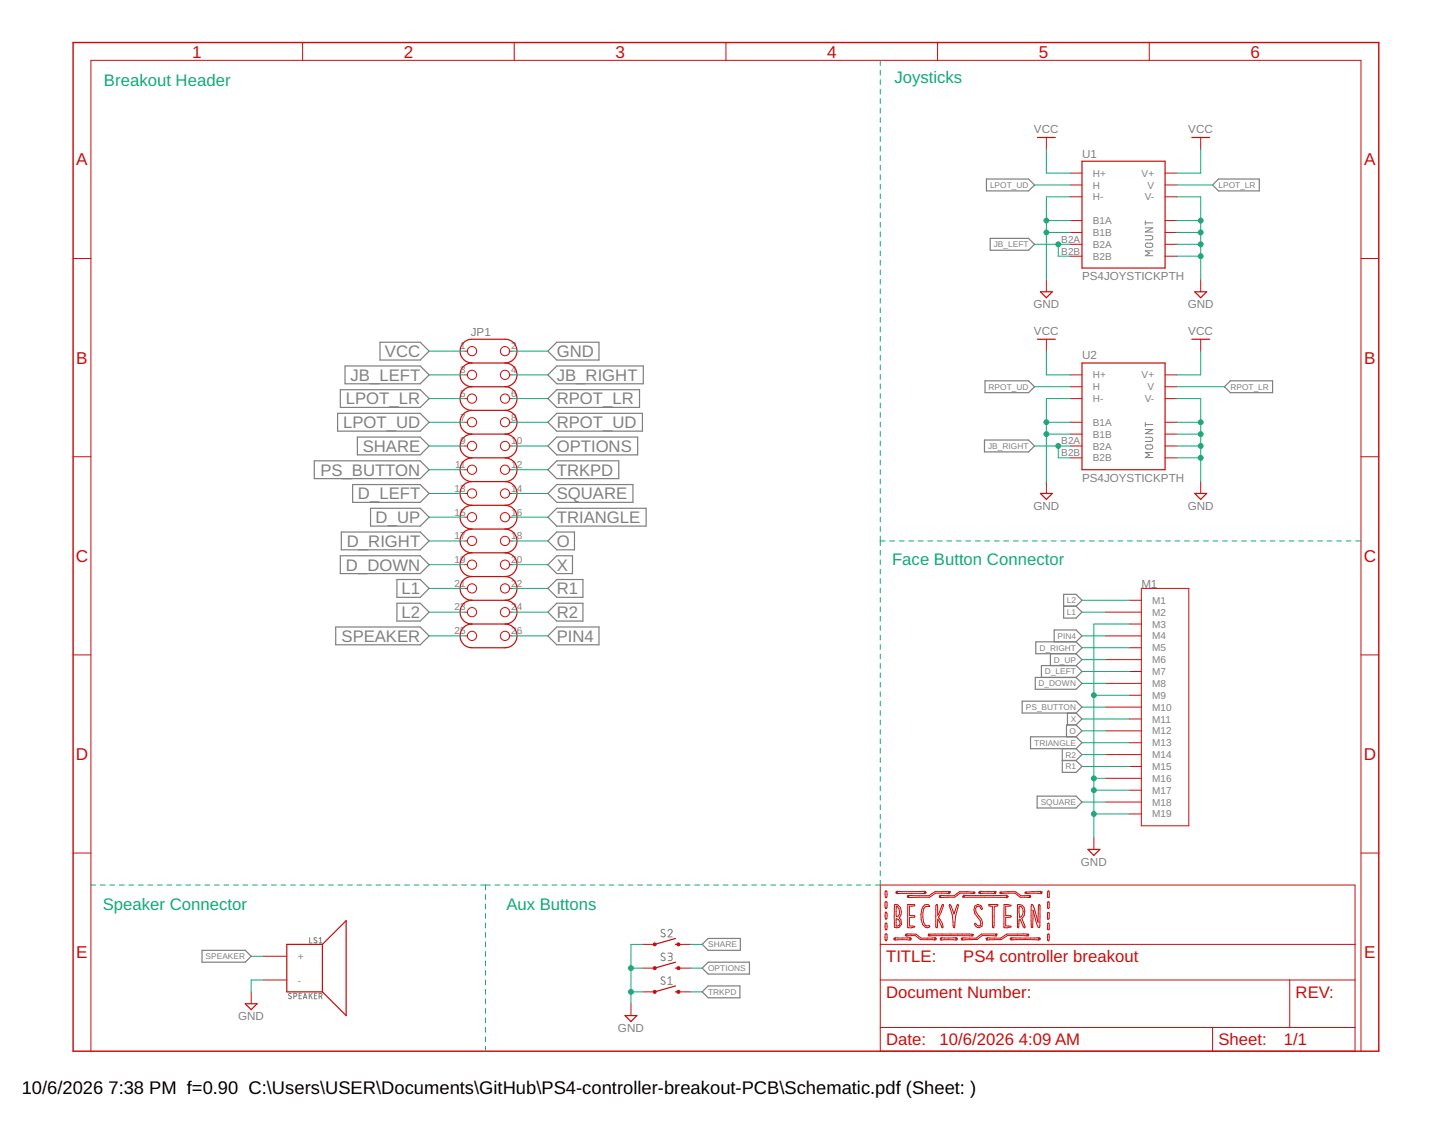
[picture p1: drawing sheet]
<svg xmlns="http://www.w3.org/2000/svg" width="279mm" height="216mm" viewBox="0 0 279 216" stroke-linecap="round" stroke-linejoin="round" font-family="sans-serif">
<g fill="none" stroke="#808080" stroke-width=".19">
<path d="M220.5 45.4h1.1a.4 .4 0 0 1 .4 .4 .4 .4 0 0 1-.4 .4h-1.1M220.5 43.9h1.5l-1.5 .8h1.5M220.5 42.9h1.5M220.5 42.5v.8M220.7 46.9l.9-.1a.4 .4 0 0 1 .4 .4 .4 .4 0 0 1-.4 .4l-.9-.1-.2-.3zM222 48.3h-1.5l.8 .5-.8 .5h1.5M220.5 84.2h1.1a.4 .4 0 0 1 .4 .4 .4 .4 0 0 1-.4 .4h-1.1M220.5 81.4v.8M220.5 82.7h1.5l-1.5 .8h1.5M220.5 81.8h1.5M220.7 85.8l.9-.1a.4 .4 0 0 1 .4 .4 .4 .4 0 0 1-.4 .4l-.9-.1-.2-.3zM222 87.1h-1.5l.8 .5-.8 .5h1.5"/>
<path d="M128 179.1l-.2-.1a.34 .34 0 0 0-.4 .1 .34 .34 0 0 0 .1 .5l.4 .2a.34 .34 0 0 1 .1 .5 .34 .34 0 0 1-.4 .1l-.3-.1M128.6 179.3a.4 .4 0 0 1 .6-.3 .4 .4 0 0 1 .1 .6l-.7 .8h.8M56.1 191.4l-.3-.1-.2 .2 .4 .4a.28 .28 0 0 1 0 .5 .28 .28 0 0 1-.5-.2M56.6 191.9l.5-.1v-.4l-.5-.1v1.1M57.6 191.8h.4M58.1 191.3h-.5v1.1h.5M58.4 192.4l.3-1.1 .4 1.1M58.5 192.1h.5M59.5 191.3v1.1M59.6 180.6v1h.5M59.8 191.7l.3 .7M60.1 191.3l-.6 .6"/>
<path d="M60.5 191.8h.4M61 180.7l-.4-.1-.1 .2 .4 .4a.28 .28 0 0 1 0 .4 .28 .28 0 0 1-.4-.1M61 191.3h-.5v1.1h.5M61.4 191.9h.3M61.4 181.6h.6M61.4 180.8l.3-.2v1M61.7 191.9l.3-.2v-.3l-.6-.1v1.1M61.8 191.9l.2 .5M128 188.3a.36 .36 0 0 0-.6-.1 .36 .36 0 0 0 .1 .5l.4 .3a.34 .34 0 0 1 .1 .4 .34 .34 0 0 1-.4 .2l-.3-.2M128 183.7l-.2-.1a.34 .34 0 0 0-.4 .1 .34 .34 0 0 0 .1 .5l.4 .2a.34 .34 0 0 1 .1 .5 .34 .34 0 0 1-.4 .1l-.3-.2M128.6 183.6h.7l.1 .2-.1 .4h-.5M128.6 188.4l.4-.3v1.5"/>
<path d="M128.6 189.6h.8M129 184.2a.4 .4 0 0 1 .4 .4 .4 .4 0 0 1-.4 .4h-.4"/>
</g>
<g fill="none" stroke="#808080" stroke-width=".23">
<path d="M189.9 34.5h8.2l1.1 1.1-1.1 1.2h-8.2zM233.5 35.6l1.1-1.1h7.9v2.3h-7.9zM190.7 45.9h7.4l1.1 1.2-1.1 1.1h-7.4zM65 79.6h15.9l1.7 1.7-1.7 1.7h-15.9zM65.5 75.1h15.4l1.7 1.7-1.7 1.7h-15.4zM66.4 70.5h14.5l1.7 1.7-1.7 1.7h-14.5zM73.2 65.9h7.7l1.7 1.7-1.7 1.7h-7.7zM105.5 76.8l1.7-1.7h15.9v3.4h-15.9zM105.5 72.2l1.7-1.7h16.7v3.4h-16.7zM105.5 67.6l1.7-1.7h8.1v3.4h-8.1zM189.7 73.3h8.4l1.1 1.2-1.1 1.1h-8.4zM235.8 74.5l1.1-1.2h8.1v2.3h-8.1z"/>
<path d="M60.5 88.8h20.4l1.7 1.7-1.7 1.7h-20.4zM67.9 93.3h13l1.7 1.7-1.7 1.8h-13zM68.8 84.2h12.1l1.7 1.7-1.7 1.7h-12.1zM71.4 97.9h9.5l1.7 1.7-1.7 1.7h-9.5zM105.5 81.3l1.7-1.7h16.5v3.4h-16.5zM105.5 99.6l1.7-1.7h17.2v3.4h-17.2zM105.5 90.5l1.7-1.7h11.9v3.4h-11.9zM107.2 93.3h14.7v3.5h-14.7l-1.7-1.8zM107.2 84.2h15.6v3.4h-15.6l-1.7-1.7zM189.6 84.8h8.5l1.1 1.1-1.1 1.1h-8.5zM65.5 107h15.4l1.7 1.8-1.7 1.7h-15.4zM65.7 102.5h15.2l1.7 1.7-1.7 1.7h-15.2z"/>
<path d="M76.4 111.6h4.5l1.7 1.7-1.7 1.7h-4.5zM76.4 116.2h4.5l1.7 1.7-1.7 1.7h-4.5zM105.5 113.3l1.7-1.7h5v3.4h-5zM105.5 104.2l1.7-1.7h3.4v3.4h-3.4zM107.2 116.2h5v3.4h-5l-1.7-1.7zM107.2 107h3v3.5h-3l-1.7-1.7zM204.8 114.5h2.4l1.1 1.1-1.1 1.2 1.1 1.1-1.1 1.1h-2.4zM204.8 116.8h2.4M64.6 120.8h16.3l1.7 1.7-1.7 1.7h-16.3zM105.5 122.5l1.7-1.7h8.1v3.4h-8.1zM196.8 135h10.4l1.1 1.2-1.1 1.1h-10.4zM199.3 130.5h7.9l1.1 1.1-1.1 1.2h-7.9z"/>
<path d="M202.3 125.9v2.3M203 123.6v-2.3h4.2l1.1 1.2-1.1 1.1M205.5 137.3v2.3M207.2 139.6l1.1 1.2-1.1 1.1M207.2 139.6h-1.8v2.3M207.2 128.2l1.1 1.1-1.1 1.2M207.2 128.2h-6.7v2.3M207.2 125.9l1.1 1.1-1.1 1.2M207.2 123.6h-7.7v2.3h7.7M207.2 123.6l1.1 1.2-1.1 1.1M207.2 137.3l1.1 1.2-1.1 1.1M199.7 153.3h7.5l1.1 1.2-1.1 1.1h-7.5z"/>
<path d="M204.6 144.2v4.6h2.6l1.1-1.2-1.1-1.1M204.6 146.5h2.6M207.2 144.2l1.1 1.1-1.1 1.2M207.2 141.9h-8.8v2.3h8.8M207.2 141.9l1.1 1.1-1.1 1.2M38.9 183h8.3l1.2 1.2-1.2 1.1h-8.3zM135.2 191l1.2-1.1h6.1v2.3h-6.1zM135.2 186.5l1.2-1.2h7.9v2.3h-7.9zM135.2 181.9l1.2-1.2h6.2v2.3h-6.2z"/>
</g>
<g fill="none" stroke="#c90d0c" stroke-width=".23">
<path d="M199.8 26.5h3.4M208.3 31.1h16v20.5h-16zM229.5 26.5h3.4M200.3 56.2h2.3l-1.1 1.1zM230.1 56.2h2.2l-1.1 1.1zM90.9 69.9a2.29 2.29 0 0 1-2.3-2.3 2.29 2.29 0 0 1 2.3-2.3h6.4a2.29 2.29 0 0 1 2.3 2.3 2.29 2.29 0 0 1-2.3 2.3M90.9 69.9a2.29 2.29 0 0 0-2.3 2.3 2.29 2.29 0 0 0 2.3 2.3M90.9 74.5a2.28 2.28 0 0 0-2.3 2.3 2.28 2.28 0 0 0 2.3 2.2M90.9 79a2.29 2.29 0 0 0-2.3 2.3 2.29 2.29 0 0 0 2.3 2.3M90.9 69.9h6.4M90.9 74.5h6.4M90.9 79h6.4"/>
<path d="M97.3 69.9a2.29 2.29 0 0 1 2.3 2.3 2.29 2.29 0 0 1-2.3 2.3M97.3 74.5a2.28 2.28 0 0 1 2.3 2.3 2.28 2.28 0 0 1-2.3 2.2M97.3 79a2.29 2.29 0 0 1 2.3 2.3 2.29 2.29 0 0 1-2.3 2.3M199.8 65.3h3.4M208.3 69.9h16v20.6h-16zM229.5 65.3h3.4M90.9 83.6a2.29 2.29 0 0 0-2.3 2.3 2.29 2.29 0 0 0 2.3 2.3M90.9 88.2a2.29 2.29 0 0 0-2.3 2.3 2.29 2.29 0 0 0 2.3 2.3M90.9 92.8a2.29 2.29 0 0 0-2.3 2.2 2.29 2.29 0 0 0 2.3 2.3M90.9 97.3a2.29 2.29 0 0 0-2.3 2.3 2.29 2.29 0 0 0 2.3 2.3M90.9 83.6h6.4M90.9 88.2h6.4"/>
<path d="M90.9 92.8h6.4M90.9 97.3h6.4M97.3 83.6a2.29 2.29 0 0 1 2.3 2.3 2.29 2.29 0 0 1-2.3 2.3M97.3 88.2a2.29 2.29 0 0 1 2.3 2.3 2.29 2.29 0 0 1-2.3 2.3M97.3 92.8a2.29 2.29 0 0 1 2.3 2.2 2.29 2.29 0 0 1-2.3 2.3M97.3 97.3a2.29 2.29 0 0 1 2.3 2.3 2.29 2.29 0 0 1-2.3 2.3M200.3 95h2.3l-1.1 1.2zM230.1 95h2.2l-1.1 1.2zM90.9 101.9a2.29 2.29 0 0 0-2.3 2.3 2.29 2.29 0 0 0 2.3 2.3M90.9 106.5a2.29 2.29 0 0 0-2.3 2.3 2.29 2.29 0 0 0 2.3 2.2M90.9 111a2.29 2.29 0 0 0-2.3 2.3 2.29 2.29 0 0 0 2.3 2.3M90.9 115.6a2.29 2.29 0 0 0-2.3 2.3 2.29 2.29 0 0 0 2.3 2.3"/>
<path d="M90.9 101.9h6.4M90.9 106.5h6.4M90.9 111h6.4M90.9 115.6h6.4M97.3 101.9a2.29 2.29 0 0 1 2.3 2.3 2.29 2.29 0 0 1-2.3 2.3M97.3 106.5a2.29 2.29 0 0 1 2.3 2.3 2.29 2.29 0 0 1-2.3 2.2M97.3 111a2.29 2.29 0 0 1 2.3 2.3 2.29 2.29 0 0 1-2.3 2.3M97.3 115.6a2.29 2.29 0 0 1 2.3 2.3 2.29 2.29 0 0 1-2.3 2.3M90.9 120.2a2.29 2.29 0 0 0-2.3 2.3 2.29 2.29 0 0 0 2.3 2.3h6.4a2.29 2.29 0 0 0 2.3-2.3 2.29 2.29 0 0 0-2.3-2.3M90.9 120.2h6.4M209.5 163.6h2.3l-1.2 1.1zM47.2 193.3h2.3l-1.1 1.2z"/>
<path d="M62.1 181.9h-6.9v9.1h6.9M62.1 181.9v9.1M62.1 181.9l4.6-4.6v18.3l-4.6-4.6M120.4 195.6h2.2l-1.1 1.1zM130.1 191h.5M130.1 189.9l-4 1.1M130.1 181.9h.5M130.1 180.7l-4 1.2M130.1 186.5h.5M130.1 185.3l-4 1.2"/>
</g>
<g fill="none" stroke="#c90d0c" stroke-width=".19">
<path d="M58.3 8.2v3.4M99 8.2v3.4M139.8 8.2v3.4M180.5 8.2v3.4M221.3 8.2v3.4M201.5 26.5v2.3M206.1 33.3h2.2M206.1 35.6h2.2M206.1 37.9h2.2M224.3 33.3h2.3M224.3 35.6h2.3M224.3 37.9h2.3"/>
<path d="M231.2 26.5v2.3M14.1 49.8h3.4M201.5 53.9v2.3M206.1 42.5h2.2M206.1 44.8h2.2M206.1 47.1h2.2M206.1 49.3h2.2M224.3 42.5h2.3M224.3 44.8h2.3M224.3 47.1h2.3M224.3 49.3h2.3M231.2 53.9v2.3"/>
<path d="M262.1 49.8h3.4M89.5 72.2h.5M89.5 76.8h.5M89.5 67.6h.5M98.1 72.2h.5M98.1 76.8h.5M98.1 67.6h.5M201.5 65.3v2.3M206.1 72.2h2.2M206.1 74.5h2.2M206.1 76.8h2.2M224.3 72.2h2.3"/>
<path d="M224.3 74.5h2.3M224.3 76.8h2.3M231.2 65.3v2.3M14.1 88h3.4M89.5 81.3h.5M89.5 85.9h.5M89.5 90.5h.5M89.5 95h.5M89.5 99.6h.5M98.1 81.3h.5M98.1 85.9h.5M98.1 90.5h.5"/>
<path d="M98.1 95h.5M98.1 99.6h.5M201.5 92.8v2.2M206.1 81.3h2.2M206.1 83.6h2.2M206.1 85.9h2.2M206.1 88.2h2.2M224.3 81.3h2.3M224.3 83.6h2.3M224.3 85.9h2.3M224.3 88.2h2.3M231.2 92.8v2.2"/>
<path d="M262.1 88h3.4M89.5 113.3h.5M89.5 117.9h.5M89.5 104.2h.5M89.5 108.8h.5M98.1 113.3h.5M98.1 117.9h.5M98.1 104.2h.5M98.1 108.8h.5M212.9 117.9h6.9M217.5 115.6h2.3M219.8 113.3h9.1v45.7h-9.1z"/>
<path d="M14.1 126.1h3.4M89.5 122.5h.5M98.1 122.5h.5M212.9 122.5h6.9M212.9 127h6.9M212.9 131.6h6.9M212.9 136.2h6.9M217.5 120.2h2.3M217.5 124.8h2.3M217.5 129.3h2.3M217.5 133.9h2.3M217.5 138.5h2.3"/>
<path d="M262.1 126.1h3.4M212.9 140.8h6.9M212.9 145.3h6.9M212.9 149.9h6.9M212.9 154.5h6.9M217.5 143h2.3M217.5 147.6h2.3M217.5 152.2h2.3M217.5 156.8h2.3M14.1 164.3h3.4M169.5 170.5h91.4v32h-91.4zM170.4 180l.2-.2 .2 .2a1.2 1.2 0 0 1-.2 1.2 1.11 1.11 0 0 1-.2-1.2z"/>
<path d="M170.4 173.8l.2-.2 .2 .2a1.2 1.2 0 0 1-.2 1.2 1.11 1.11 0 0 1-.2-1.2zM170.5 177.9l.1-.1a1.3 1.3 0 0 1 0 1.3l-.1-.1zM170.5 171.7l.1-.1a1.3 1.3 0 0 1 0 1.3l-.1-.1zM170.5 175.8l.1-.1a.95 .95 0 0 1 0 1.3h-.1zM172.3 174.2l.6 .1a1.99 1.99 0 0 1 .3 2.5l.3 .4 .1 .8-.5 .6h-.8zM172.6 177a.73 .73 0 0 1 .7 .4 .73 .73 0 0 1-.2 .8l-.5 .2zM172.6 174.5a1.18 1.18 0 0 1 .1 2.1l-.1-.4zM172.6 171.7h5.4l.3 .2-.3 .2h-5.2h-.2zM172.7 171.9h.1zM174.5 179.9h1.9l1 .8 2.7-.1 .2 .2-.1 .2h-.3h-2.7a1.89 1.89 0 0 0-2.2-.8l-.5 .1-.2-.2zM174.7 172.5h4.2l1.1-.8h3l-.1 .4-2.8-.1-1.1 .8-4 .1-.2-.1zM174.8 174.2l1.4 .1-.1 .2h-1v1.8l1.1 .2-.1 .1-1 .1v1.6l1 .1v.1l-.6 .2-.7-.1z"/>
<path d="M174.8 178.6h.1M174.9 172.6v.1zM178 171.9h.1zM178 174.3l.4-.1 .4 .1 .2 .2-.8 .1a3.3 3.3 0 0 0 0 3.6l.8 .2-.4 .3-.4-.1-.5-.5a3.7 3.7 0 0 1 .3-3.8zM178.8 179.9l8.6 .1-.1 .3h-8.2l-.3-.1zM180.3 174.2h.1l.1 .2 .1 1.9 .9-2.1h.1a3 3 0 0 1-.7 2.2l-.2 .2 .1 .2a1.98 1.98 0 0 1 .7 1.9l-.9-1.7-.1 1.5-.1 .2-.2-.2zM180.9 172.5h2.8l1-.8 3 .1v.3l-2.8-.1-1.1 .8-2.7 .1-.2-.1zM181.1 172.6v.1h-.1zM182.8 171.8l-.1 .1zM182.9 174.2l.3 .3 .5 1.5 .6-1.7 .1-.1 .2 .1a11.9 11.9 0 0 0-.8 4.2l-.1 .2-.1-.1-.1-.3a9.1 9.1 0 0 0-.7-4zM185.5 172.4h8.3l.3 .3-.2 .2-8.5-.1zM185.6 172.6v.1z"/>
<path d="M187.5 171.8l.1 .1h-.2zM187.7 174.5l.6-.3 .6 .2 .3 .6-.2 .2-.3-.6-.3-.1-.3 .1-.2 .3v.7l1.1 1.5 .2 .6-.1 .7-.5 .3-.4-.1-.6-.6 .1-.2a.82 .82 0 0 0 1.1 .4l.1-.3-.1-.5-1.1-1.5-.2-.7zM188.6 171.7h3.2v.2l-.1 .2h-3.2zM188.7 171.8v.2zM190.4 174.2h1.7v.3h-.6l-.2 4.2-.1-.1-.1-.5v-3.6h-.6zM191.6 171.8v.2zM191.7 180v.1zM192.5 171.8l3.1-.1 1 .8 1.8-.1 .1 .3-.1 .2-2-.1-.9-.8-2.9 .1zM192.8 171.8v.2zM193.3 174.2l1.4 .1-.1 .2h-.9v1.8l1 .2-.1 .1-.9 .1v1.6l.9 .1 .1 .1-.7 .2-.7-.1zM193.9 172.6l.1 .1h-.2zM196 174.2l.8 .1a1.74 1.74 0 0 1 0 2.6l.6 1.7-.2 .1-.2-.3-.7-1.4-.1 1.5-.1 .2-.1-.1z"/>
<path d="M196.3 174.5a1.21 1.21 0 0 1 .7 1.1 1.21 1.21 0 0 1-.7 1.1 3.4 3.4 0 0 1 0-2.2zM197.4 171.8l3-.1 .3 .1-.1 .3h-3.2zM197.6 171.8v.2zM198.2 172.6v.1zM198.6 174.2a1.32 1.32 0 0 1 .7 1.3l.6 2.1 .2-3.4 .2 .3-.2 4.2a1.69 1.69 0 0 1-.7-1.5l-.5-1.9v3.3h-.3zM200.4 171.9h.2zM201.7 177h.1M201.7 177.9h.3v1.2l-.3-.1zM201.7 171.7h.3v1.2l-.3-.1zM201.7 179.9h.2a1.55 1.55 0 0 1 0 1.3 1.24 1.24 0 0 1-.2-1.3zM201.7 173.7h.2a1.55 1.55 0 0 1 0 1.3 1.24 1.24 0 0 1-.2-1.3zM201.8 175.7h.2v.2l-.1 1.1h-.2v-.2z"/>
<path d="M210.6 161.3v2.3M262.1 164.3h3.4M48.4 191v2.3M50.7 184.2h4.5M50.7 188.7h4.5M121.5 193.3v2.3M123.8 191h2.3M123.8 181.9h2.3M123.8 186.5h2.3M130.6 191h2.3M130.6 181.9h2.3M130.6 186.5h2.3"/>
<path d="M169.5 181.9h91.4M169.5 188.7h91.4M169.5 197.9h91.4M172.2 180.7l3-.1 .3 .2-.2 .2h-2.9h-.2zM172.4 180.7l-.1 .2zM174.5 180v.1zM175.2 180.7v.2zM178.9 180l.1 .1zM179.9 181h.1M180 180.7v.2zM181.1 180.7l3-.1 .3 .2-.2 .2h-2.9h-.2zM181.3 180.7v.1l-.1 .1z"/>
<path d="M184.1 180.7l-.1 .2zM185.1 180.7h2.9l1-.8h3l-.1 .4-2.8-.1-.9 .7-2.8 .1h-.2zM185.3 180.8h.1l-.1 .1zM187.2 180l.1 .1h-.2zM189.9 180.7h2.8l1.2-.8 4.2 .1v.2l-.3 .1-3.8-.1-1.2 .8h-2.7h-.2zM190.1 180.7v.1l-.1 .1zM194.6 180.6l4.6 .1a1.1 1.1 0 0 1 1.1 .1l-.1 .2h-.3h-5h-.3l-.1-.2zM194.7 180.8h.1zM197.8 180.1l.2-.1zM200.1 180.7v.2zM233.5 197.9v4.6M248.3 188.7v9.2"/>
<path d="M17.5 202.5v-190.9h244.6v190.9"/>
<circle cx="90.9" cy="67.6" r=".89"/>
<circle cx="90.9" cy="72.2" r=".89"/>
<circle cx="90.9" cy="76.8" r=".89"/>
<circle cx="97.2" cy="67.6" r=".89"/>
<circle cx="97.2" cy="76.8" r=".89"/>
<circle cx="97.2" cy="72.2" r=".89"/>
<circle cx="90.9" cy="81.3" r=".89"/>
<circle cx="90.9" cy="85.9" r=".89"/>
<circle cx="90.9" cy="95" r=".89"/>
<circle cx="90.9" cy="90.5" r=".89"/>
<circle cx="90.9" cy="99.6" r=".89"/>
<circle cx="97.2" cy="81.3" r=".89"/>
<circle cx="97.2" cy="85.9" r=".89"/>
<circle cx="97.2" cy="95" r=".89"/>
<circle cx="97.2" cy="90.5" r=".89"/>
<circle cx="97.2" cy="99.6" r=".89"/>
<circle cx="90.9" cy="113.3" r=".89"/>
<circle cx="90.9" cy="108.8" r=".89"/>
<circle cx="90.9" cy="104.2" r=".89"/>
<circle cx="90.9" cy="117.9" r=".89"/>
<circle cx="97.2" cy="108.8" r=".89"/>
<circle cx="97.2" cy="113.3" r=".89"/>
<circle cx="97.2" cy="104.2" r=".89"/>
<circle cx="97.2" cy="117.9" r=".89"/>
<circle cx="90.9" cy="122.5" r=".89"/>
<circle cx="97.2" cy="122.5" r=".89"/>
</g>
<g fill="#c90d0c" stroke="#c90d0c" stroke-width=".19">
<circle cx="126.1" cy="191" r=".3"/>
<circle cx="130.6" cy="191" r=".3"/>
<circle cx="126.1" cy="181.9" r=".3"/>
<circle cx="130.6" cy="181.9" r=".3"/>
<circle cx="126.1" cy="186.5" r=".3"/>
<circle cx="130.6" cy="186.5" r=".3"/>
</g>
<path d="M14.1 8.2h251.4v194.3h-251.4z" fill="none" stroke="#c90d0c" stroke-width=".28"/>
<g fill="none" stroke="#0dab76" stroke-width=".19">
<path d="M169.5 11.7v.9M169.5 13.5v1M169.5 15.3v1M169.5 17.2v.9M169.5 19v.9M169.5 20.8v1M169.5 22.7v.9M169.5 24.5v.9M169.5 26.3v1M169.5 28.2v.9M169.5 30v.9M169.5 31.8v1"/>
<path d="M169.5 33.7v.9M169.5 35.5v.9M169.5 37.3v1M169.5 39.2v.9M199.2 35.6h6.9M201.5 28.8v4.5h4.6M206.1 37.9h-4.6v16M226.6 35.6h6.9M226.6 37.9h4.6v16M231.2 28.8v4.5h-4.6M169.5 41v.9M169.5 42.8v1"/>
<path d="M169.5 44.7v.9M169.5 46.5v.9M169.5 48.3v1M169.5 50.1v1M169.5 52v.9M169.5 53.8v.9M169.5 55.6v1M169.5 57.5v.9M169.5 59.3v.9M199.2 47.1h6.9M201.5 44.8h4.6M201.5 42.5h4.6"/>
<path d="M203.8 47.1v2.2h2.3M226.6 49.3h4.6M226.6 47.1h4.6M226.6 44.8h4.6M226.6 42.5h4.6M82.6 76.8h6.9M82.6 72.2h6.9M82.6 67.6h6.9M98.6 76.8h6.9M98.6 72.2h6.9M98.6 67.6h6.9M169.5 61.1v1"/>
<path d="M169.5 63v.9M169.5 64.8v.9M169.5 66.6v1M169.5 68.5v.9M169.5 70.3v.9M169.5 72.1v.9M169.5 74v.9M169.5 75.8v.9M169.5 77.6v.9M169.5 79.4v1M199.2 74.5h6.9M201.5 67.6v4.6h4.6"/>
<path d="M206.1 76.8h-4.6v16M226.6 76.8h4.6v16M226.6 74.5h9.2M231.2 67.6v4.6h-4.6M82.6 81.3h6.9M82.6 95h6.9M82.6 99.6h6.9M82.6 90.5h6.9M82.6 85.9h6.9M98.6 81.3h6.9M98.6 95h6.9M98.6 99.6h6.9"/>
<path d="M98.6 90.5h6.9M98.6 85.9h6.9M169.5 81.3v.9M169.5 83.1v.9M169.5 84.9v1M169.5 86.8v.9M169.5 88.6v.9M169.5 90.4v1M169.5 92.3v.9M169.5 94.1v.9M169.5 95.9v1M169.5 97.8v.9"/>
<path d="M169.5 99.6v.9M199.2 85.9h6.9M201.5 81.3h4.6M201.5 83.6h4.6M203.8 85.9v2.3h2.3M226.6 81.3h4.6M226.6 85.9h4.6M226.6 88.2h4.6M226.6 83.6h4.6M82.6 113.3h6.9M82.6 117.9h6.9M82.6 104.2h6.9"/>
<path d="M82.6 108.8h6.9M98.6 113.3h6.9M98.6 117.9h6.9M98.6 104.2h6.9M98.6 108.8h6.9M169.5 104.2h.9M169.5 101.4v1M169.5 103.3v1.8M169.5 106v.9M169.5 107.8v.9M169.5 109.6v1M169.5 111.4v1"/>
<path d="M169.5 113.3v.9M169.5 115.1v.9M169.5 116.9v.9M169.5 118.7v.9M171.3 104.2h1M173.2 104.2h.9M175 104.2h.9M176.8 104.2h1M178.6 104.2h1M180.5 104.2h.9M182.3 104.2h.9M184.1 104.2h1"/>
<path d="M186 104.2h.9M187.8 104.2h.9M189.6 104.2h1M191.5 104.2h.9M193.3 104.2h.9M195.1 104.2h1M197 104.2h.9M198.8 104.2h.9M200.6 104.2h.9M202.5 104.2h.9M204.3 104.2h.9M206.1 104.2h1"/>
<path d="M207.9 104.2h1M208.3 117.9h4.6M208.3 115.6h9.2M209.8 104.2h.9M211.6 104.2h.9M213.4 104.2h1M215.3 104.2h.9M217.1 104.2h.9M218.9 104.2h1M220.8 104.2h.9M222.6 104.2h.9M224.4 104.2h1"/>
<path d="M226.3 104.2h.9M228.1 104.2h.9M229.9 104.2h.9M231.8 104.2h.9M233.6 104.2h.9M235.4 104.2h.9M237.2 104.2h1M239.1 104.2h.9M240.9 104.2h.9M242.7 104.2h1M244.6 104.2h.9M246.4 104.2h.9"/>
<path d="M248.2 104.2h1M250.1 104.2h.9M251.9 104.2h.9M253.7 104.2h1M255.5 104.2h1M257.4 104.2h.9M259.2 104.2h.9M261 104.2h1M82.6 122.5h6.9M98.6 122.5h6.9M169.5 120.5v.9M169.5 122.3v1"/>
<path d="M169.5 124.2v.9M169.5 126v.9M169.5 127.8v.9M169.5 129.6v.9M169.5 131.4v.9M169.5 133.2v1M169.5 135v1M169.5 136.9v.9M169.5 138.7v.9M208.3 131.6h4.6M208.3 129.3h9.2M208.3 127h4.6"/>
<path d="M208.3 124.8h9.2M208.3 138.5h9.2M208.3 136.2h4.6M208.3 122.5h4.6M210.6 133.9h6.9M217.5 120.2h-6.9v41.1M169.5 140.5v.9M169.5 142.3v.9M169.5 144.1v1M169.5 145.9v1M169.5 147.8v.9M169.5 149.6v.9"/>
<path d="M169.5 151.4v.9M169.5 153.2v.9M169.5 155v.9M169.5 156.8v1M169.5 158.6v1M208.3 154.5h4.6M208.3 147.6h9.2M208.3 145.3h4.6M208.3 143h9.2M208.3 140.8h4.6M210.6 149.9h2.3M210.6 152.2h6.9"/>
<path d="M210.6 156.8h6.9M17.5 170.5h.9M19.3 170.5h1M21.1 170.5h1M23 170.5h.9M24.8 170.5h.9M26.6 170.5h1M28.5 170.5h.9M30.3 170.5h.9M32.1 170.5h1M34 170.5h.9M35.8 170.5h.9"/>
<path d="M37.6 170.5h1M39.5 170.5h.9M41.3 170.5h.9M43.1 170.5h.9M45 170.5h.9M46.8 170.5h.9M48.6 170.5h1M50.4 170.5h1M52.3 170.5h.9M54.1 170.5h.9M55.9 170.5h1M57.8 170.5h.9"/>
<path d="M59.6 170.5h.9M61.4 170.5h1M63.3 170.5h.9M65.1 170.5h.9M66.9 170.5h1M68.7 170.5h1M70.6 170.5h.9M72.4 170.5h.9M74.3 170.5h.9M76.1 170.5h.9M77.9 170.5h.9M79.7 170.5h1"/>
<path d="M81.6 170.5h.9M83.4 170.5h.9M85.2 170.5h1M87.1 170.5h.9M88.9 170.5h.9M90.7 170.5h1M92.6 170.5h1.8M93.5 170.5v.9M93.5 172.3v.9M93.5 174.1v.9M93.5 175.9v1M93.5 177.8v.9"/>
<path d="M93.5 179.6v.9M95.3 170.5h.9M97.2 170.5h.9M99 170.5h.9M100.8 170.5h.9M102.6 170.5h1M104.5 170.5h.9M106.3 170.5h.9M108.1 170.5h1M110 170.5h.9M111.8 170.5h.9M113.6 170.5h1"/>
<path d="M115.5 170.5h.9M117.3 170.5h.9M119.1 170.5h1M120.9 170.5h1M122.8 170.5h.9M124.6 170.5h.9M126.4 170.5h1M128.3 170.5h.9M130.1 170.5h.9M131.9 170.5h1M133.8 170.5h.9M135.6 170.5h.9"/>
<path d="M137.4 170.5h1M139.3 170.5h.9M141.1 170.5h.9M142.9 170.5h.9M144.8 170.5h.9M146.6 170.5h.9M148.4 170.5h1M150.2 170.5h1M152.1 170.5h.9M153.9 170.5h.9M155.7 170.5h1M157.6 170.5h.9"/>
<path d="M159.4 170.5h.9M161.2 170.5h1M163.1 170.5h.9M164.9 170.5h.9M166.7 170.5h1M169.5 160.5v.9M169.5 162.3v.9M169.5 164.1v.9M169.5 165.9v.9M169.5 167.7v1M169.5 169.5v1h-.9M48.4 184.2h2.3"/>
<path d="M50.7 188.7h-2.3v2.3M93.5 181.4v1M93.5 183.3v.9M93.5 185.1v.9M93.5 186.9v.9M93.5 188.7v1M93.5 190.6v.9M93.5 192.4v.9M93.5 194.2v1M93.5 196v1M93.5 197.9v.9M93.5 199.7v.9"/>
<path d="M121.5 186.5h2.3M121.5 191h2.3M123.8 181.9h-2.3v11.4M132.9 186.5h2.3M132.9 191h2.3M132.9 181.9h2.3M93.5 201.5v1"/>
</g>
<g fill="#0dab76" stroke="#0dab76" stroke-width=".19">
<circle cx="203.8" cy="85.9" r=".47"/>
<circle cx="210.6" cy="133.9" r=".47"/>
<circle cx="210.6" cy="149.9" r=".47"/>
<circle cx="210.6" cy="152.2" r=".47"/>
<circle cx="210.6" cy="156.8" r=".47"/>
<circle cx="121.5" cy="191" r=".47"/>
<circle cx="121.5" cy="186.5" r=".47"/>
<circle cx="201.5" cy="81.3" r=".47"/>
<circle cx="201.5" cy="83.6" r=".47"/>
<circle cx="231.2" cy="81.3" r=".47"/>
<circle cx="231.2" cy="83.6" r=".47"/>
<circle cx="231.2" cy="85.9" r=".47"/>
<circle cx="231.2" cy="88.2" r=".47"/>
<circle cx="231.2" cy="49.3" r=".47"/>
<circle cx="231.2" cy="47.1" r=".47"/>
<circle cx="231.2" cy="44.8" r=".47"/>
<circle cx="231.2" cy="42.5" r=".47"/>
<circle cx="201.5" cy="42.5" r=".47"/>
<circle cx="201.5" cy="44.8" r=".47"/>
<circle cx="203.8" cy="47.1" r=".47"/>
</g>
<g font-size="3.5">
<text x="4.2" y="210.7">10/6/2026</text>
<text x="20.9" y="210.7">7:38 PM f=0.90 C:\Users\USER\Documents\GitHub\PS4-controller-breakout-PCB\Schematic.pdf (Sheet: )</text>
</g>
<g font-size="3.3" fill="#c90d0c">
<text x="37" y="11.1">1</text>
<text x="77.7" y="11.1">2</text>
<text x="118.5" y="11.1">3</text>
<text x="159.3" y="11.1">4</text>
<text x="200" y="11.1">5</text>
<text x="240.8" y="11.1">6</text>
<text x="14.7" y="31.9">A</text>
<text x="262.7" y="31.9">A</text>
<text x="14.7" y="70">B</text>
<text x="262.7" y="70">B</text>
<text x="14.6" y="108.2">C</text>
<text x="262.6" y="108.2">C</text>
<text x="14.6" y="146.4">D</text>
<text x="262.6" y="146.4">D</text>
<text x="14.7" y="184.5">E</text>
<text x="262.7" y="184.5">E</text>
</g>
<g font-size="3.2" fill="#0dab76">
<text x="20" y="16.7">Breakout Header</text>
<text x="172.2" y="16">Joysticks</text>
<text x="171.8" y="108.8">Face Button Connector</text>
<text x="19.8" y="175.3">Speaker Connector</text>
<text x="97.5" y="175.3">Aux Buttons</text>
</g>
<g font-size="3.2" fill="#808080">
<text x="74.1" y="68.8">VCC</text>
<text x="107.2" y="68.8">GND</text>
<text x="66.6" y="77.9">LPOT_LR</text>
<text x="67.5" y="73.3">JB_LEFT</text>
<text x="107.2" y="73.3">JB_RIGHT</text>
<text x="107.2" y="77.9">RPOT_LR</text>
<text x="66.1" y="82.5">LPOT_UD</text>
<text x="107.2" y="82.5">RPOT_UD</text>
<text x="69.9" y="87">SHARE</text>
<text x="107.2" y="87">OPTIONS</text>
<text x="61.7" y="91.6">PS_BUTTON</text>
<text x="107.2" y="91.6">TRKPD</text>
<text x="68.9" y="96.2">D_LEFT</text>
<text x="72.3" y="100.8">D_UP</text>
<text x="107.2" y="96.2">SQUARE</text>
<text x="107.2" y="100.8">TRIANGLE</text>
<text x="66.8" y="105.3">D_RIGHT</text>
<text x="107.2" y="105.3">O</text>
<text x="66.6" y="109.9">D_DOWN</text>
<text x="107.2" y="109.9">X</text>
<text x="77.3" y="114.5">L1</text>
<text x="77.3" y="119">L2</text>
<text x="107.2" y="114.5">R1</text>
<text x="107.2" y="119">R2</text>
<text x="65.8" y="123.6">SPEAKER</text>
<text x="107.2" y="123.6">PIN4</text>
</g>
<g font-size="3.2" fill="#c90d0c">
<text x="170.6" y="185.3">TITLE:</text>
<text x="185.5" y="185.3">PS4 controller breakout</text>
<text x="170.6" y="192.2">Document Number:</text>
<text x="249.5" y="192.2">REV:</text>
<text x="170.6" y="201.3">Date:</text>
<text x="180.9" y="201.3">10/6/2026</text>
<text x="196.2" y="201.3">4:09 AM</text>
<text x="234.6" y="201.3">Sheet:</text>
<text x="247.2" y="201.3">1/1</text>
</g>
<g font-size="2.2" fill="#808080">
<text x="199.1" y="25.6">VCC</text>
<text x="228.8" y="25.6">VCC</text>
<text x="208.3" y="30.4">U1</text>
<text x="208.3" y="53.9">PS4JOYSTICKPTH</text>
<text x="199" y="59.3">GND</text>
<text x="228.7" y="59.3">GND</text>
<text x="90.6" y="64.8">JP1</text>
<text x="199.1" y="64.4">VCC</text>
<text x="228.8" y="64.4">VCC</text>
<text x="208.3" y="69.2">U2</text>
<text x="208.3" y="92.8">PS4JOYSTICKPTH</text>
<text x="199" y="98.1">GND</text>
<text x="228.7" y="98.1">GND</text>
<text x="219.8" y="113.3">M1</text>
<text x="208.1" y="166.7">GND</text>
<text x="45.9" y="196.4">GND</text>
<text x="119" y="198.7">GND</text>
</g>
<g font-size="1.9" fill="#808080">
<text x="210.5" y="34">H+</text>
<text x="219.8" y="34">V+</text>
<text x="210.5" y="36.3">H</text>
<text x="210.5" y="38.6">H-</text>
<text x="220.4" y="38.6">V-</text>
<text x="221" y="36.3">V</text>
<text x="204.4" y="46.7">B2A</text>
<text x="210.5" y="43.2">B1A</text>
<text x="210.5" y="45.5">B1B</text>
<text x="210.5" y="47.7">B2A</text>
<text x="204.4" y="49">B2B</text>
<text x="210.5" y="50">B2B</text>
<text x="88.6" y="67.3">1</text>
<text x="88.6" y="71.9">3</text>
<text x="98.5" y="67.3">2</text>
<text x="98.5" y="71.9">4</text>
<text x="88.6" y="76.4">5</text>
<text x="98.5" y="76.4">6</text>
<text x="210.5" y="72.9">H+</text>
<text x="210.5" y="75.2">H</text>
<text x="210.5" y="77.4">H-</text>
<text x="219.8" y="72.9">V+</text>
<text x="220.4" y="77.5">V-</text>
<text x="221" y="75.2">V</text>
<text x="88.6" y="81">7</text>
<text x="98.5" y="81">8</text>
<text x="210.5" y="82">B1A</text>
<text x="88.6" y="85.6">9</text>
<text x="98.5" y="85.6">10</text>
<text x="204.4" y="85.6">B2A</text>
<text x="204.4" y="87.9">B2B</text>
<text x="210.5" y="84.3">B1B</text>
<text x="210.5" y="86.6">B2A</text>
<text x="210.5" y="88.9">B2B</text>
<text x="87.5" y="94.7">13</text>
<text x="87.7" y="90.2">11</text>
<text x="98.5" y="90.2">12</text>
<text x="98.5" y="94.7">14</text>
<text x="87.5" y="99.3">15</text>
<text x="98.5" y="99.3">16</text>
<text x="87.5" y="103.9">17</text>
<text x="98.5" y="103.9">18</text>
<text x="87.5" y="108.4">19</text>
<text x="87.5" y="113">21</text>
<text x="98.5" y="108.4">20</text>
<text x="98.5" y="113">22</text>
<text x="87.5" y="117.6">23</text>
<text x="98.5" y="117.6">24</text>
<text x="221.9" y="116.3">M1</text>
<text x="221.9" y="118.6">M2</text>
<text x="87.5" y="122.1">25</text>
<text x="98.5" y="122.1">26</text>
<text x="221.9" y="120.9">M3</text>
<text x="221.9" y="125.4">M5</text>
<text x="221.9" y="123.2">M4</text>
<text x="221.9" y="130">M7</text>
<text x="221.9" y="127.7">M6</text>
<text x="221.9" y="134.6">M9</text>
<text x="221.9" y="132.3">M8</text>
<text x="221.9" y="136.9">M10</text>
<text x="221.9" y="139.2">M11</text>
<text x="221.9" y="143.7">M13</text>
<text x="221.9" y="141.4">M12</text>
<text x="221.9" y="148.3">M15</text>
<text x="221.9" y="146">M14</text>
<text x="221.9" y="152.9">M17</text>
<text x="221.9" y="150.6">M16</text>
<text x="221.9" y="155.2">M18</text>
<text x="221.9" y="157.4">M19</text>
<text x="57.3" y="184.9">+</text>
<text x="57.3" y="189.4">-</text>
</g>
<g font-size="1.6" fill="#808080">
<text x="190.6" y="36.2">LPOT_UD</text>
<text x="234.6" y="36.2">LPOT_LR</text>
<text x="191.4" y="47.6">JB_LEFT</text>
<text x="190.4" y="75">RPOT_UD</text>
<text x="236.9" y="75">RPOT_LR</text>
<text x="190.3" y="86.5">JB_RIGHT</text>
<text x="205.4" y="118.5">L1</text>
<text x="205.4" y="116.2">L2</text>
<text x="200.1" y="125.3">D_RIGHT</text>
<text x="203.6" y="123">PIN4</text>
<text x="201.2" y="129.9">D_LEFT</text>
<text x="202.9" y="127.6">D_UP</text>
<text x="197.5" y="136.8">PS_BUTTON</text>
<text x="200" y="132.2">D_DOWN</text>
<text x="199.1" y="143.6">TRIANGLE</text>
<text x="206" y="141.3">O</text>
<text x="206.2" y="139">X</text>
<text x="205.2" y="148.2">R1</text>
<text x="205.2" y="145.9">R2</text>
<text x="200.4" y="155">SQUARE</text>
<text x="39.6" y="184.7">SPEAKER</text>
<text x="136.4" y="182.5">SHARE</text>
<text x="136.4" y="191.6">TRKPD</text>
<text x="136.4" y="187">OPTIONS</text>
</g>
</svg>
